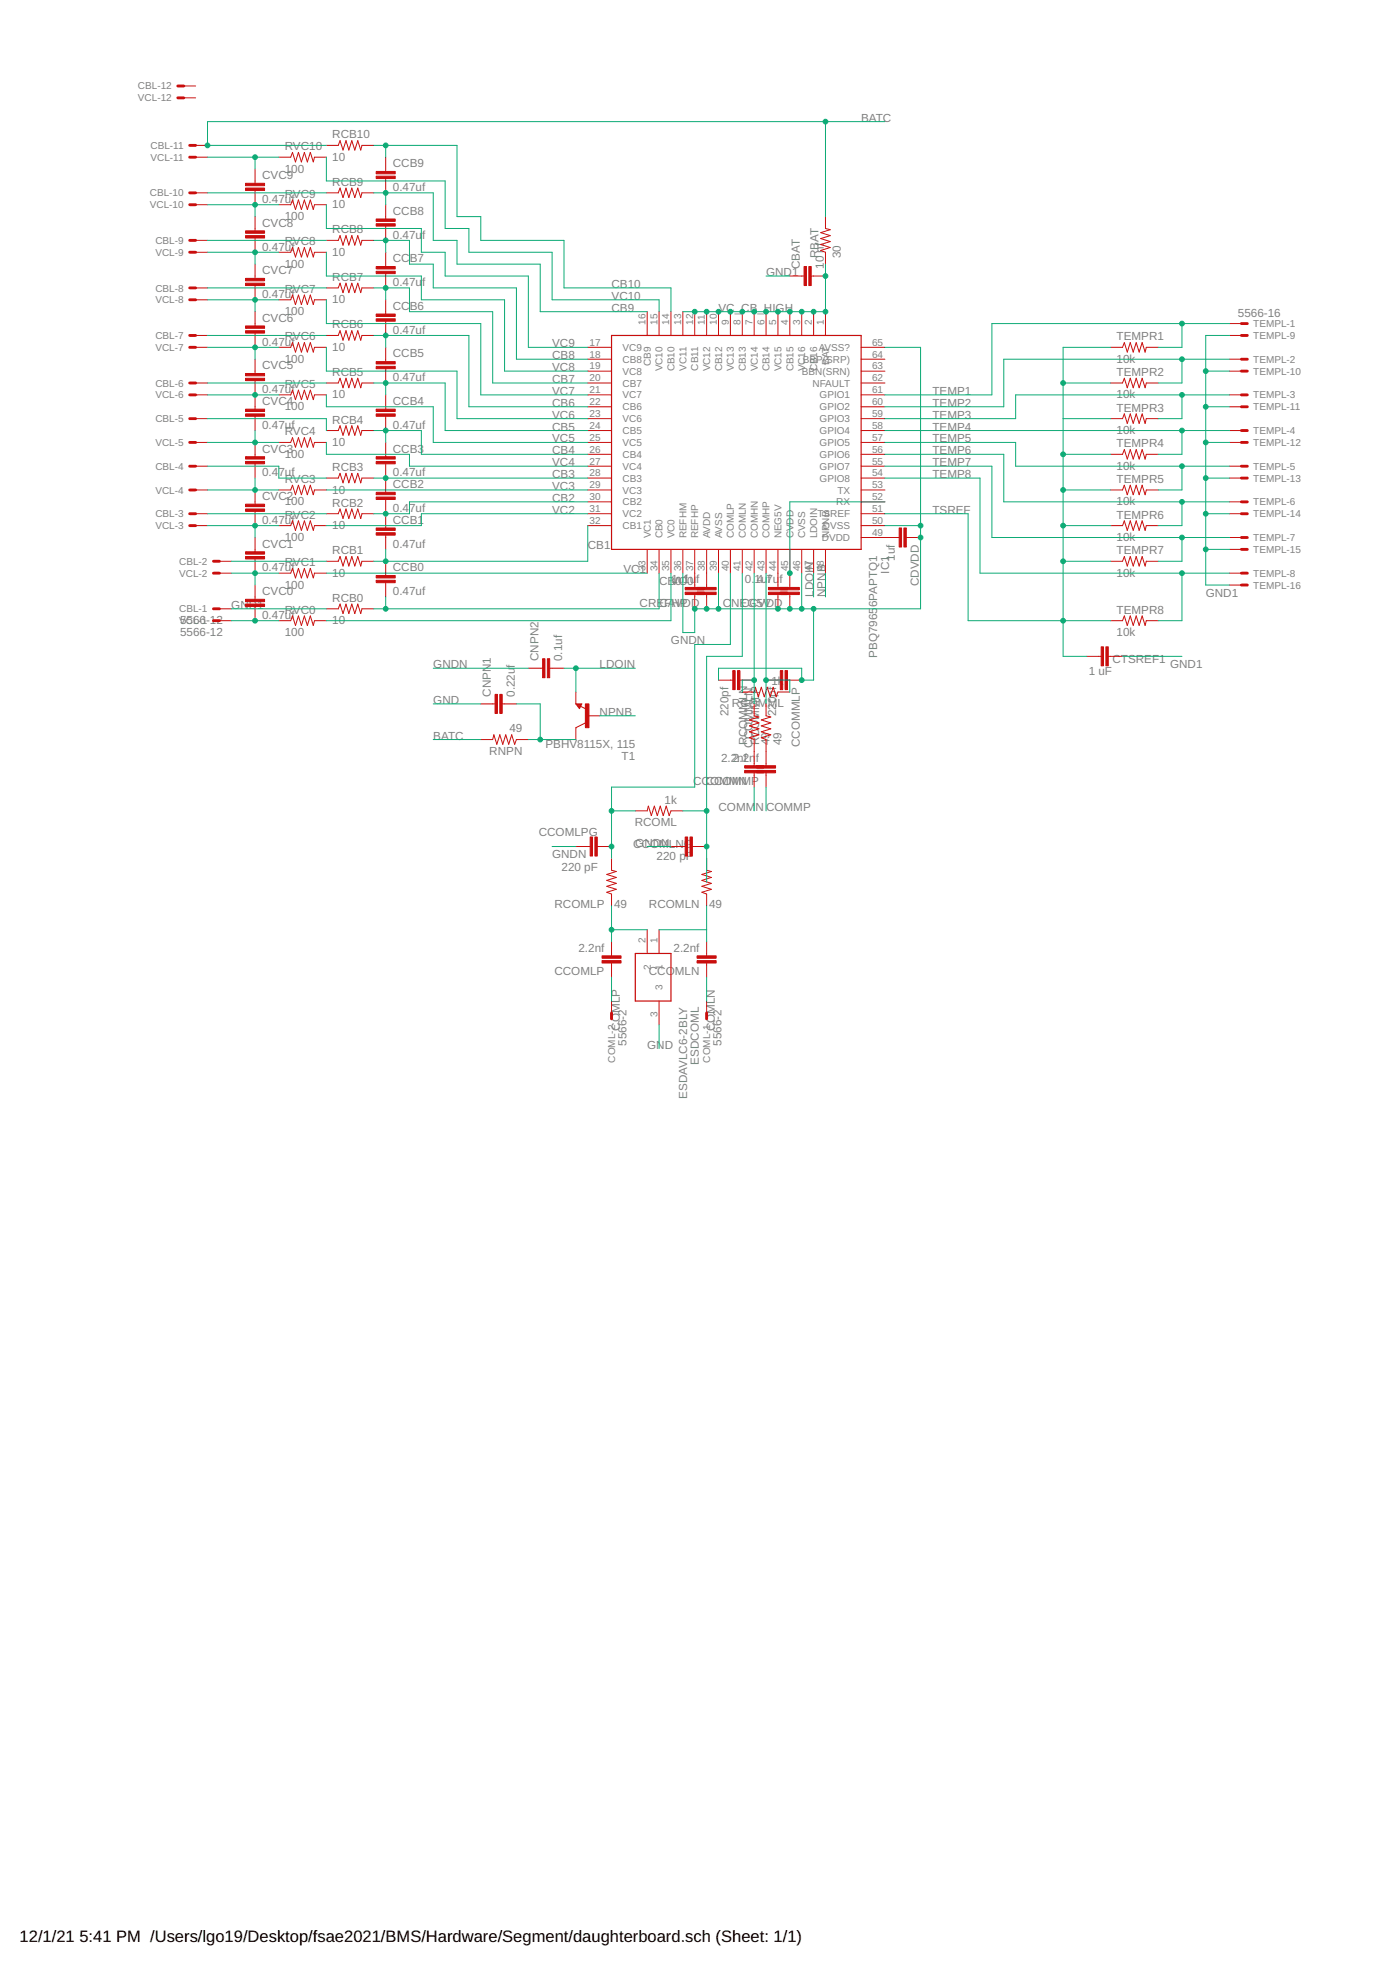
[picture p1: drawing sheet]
<svg xmlns="http://www.w3.org/2000/svg" width="297mm" height="420mm" viewBox="0 0 297 420" stroke-linecap="round" stroke-linejoin="round" font-family="sans-serif">
<path d="M130.7 71.7h53.3v45.7h-53.3zM124.1 150.6h-.8l.5 .6 .3-.5h-.4l.1 .2M135.8 203.8h7.6v10.1h-7.6z" fill="none" stroke="#c90d0c" stroke-width=".25"/>
<g fill="none" stroke="#c90d0c" stroke-width=".21">
<path d="M39.3 18.4h2.5M39.3 20.9h2.5M41.8 33.6h2.5M41.8 31.1h2.5M54.5 36.1v3.1M59.6 33.6h2.5l.4-1 .6 2 .7-2 .6 2 .6-2 .7 2 .6-2 .7 2 .2-1h2.5M69.7 31.1h2.6l.4-1 .6 2 .6-2 .6 2 .7-2 .6 2 .7-2 .6 2 .2-1h2.6M82.4 33.6v3M82.4 38.2v3M41.8 53.9h2.5M41.8 51.4h2.5M41.8 43.8h2.5"/>
<path d="M41.8 41.2h2.5M54.5 40.7v3.1M54.5 46.3v3M54.5 50.9v3M54.5 56.5v3M59.6 53.9h2.5l.4-1 .6 2 .7-2 .6 2 .6-2 .7 2 .6-2 .7 2 .2-1h2.5M59.6 43.8h2.5l.4-1.1 .6 2.1 .7-2.1 .6 2.1 .6-2.1 .7 2.1 .6-2.1 .7 2.1 .2-1h2.5M69.7 51.4h2.6l.4-1 .6 2 .6-2 .6 2 .7-2 .6 2 .7-2 .6 2 .2-1h2.6M69.7 41.2h2.6l.4-1 .6 2 .6-2 .6 2 .7-2 .6 2 .7-2 .6 2 .2-1h2.6M82.4 43.8v3M82.4 48.3v3.1M82.4 53.9v3.1"/>
<path d="M82.4 58.5v3M168.8 59h3M173.4 59h3M176.4 46.3v2.5l1 .3-2 .6 2 .7-2 .6 2 .6-2 .7 2 .6-2 .6 1 .4v2.6M41.8 74.2h2.5M41.8 71.7h2.5M41.8 64.1h2.5M41.8 61.5h2.5M54.5 61v3.1M54.5 66.6v3.1M54.5 71.2v3M54.5 76.8v3"/>
<path d="M59.6 74.2h2.5l.4-1 .6 2 .7-2 .6 2 .6-2 .7 2 .6-2 .7 2 .2-1h2.5M59.6 64.1h2.5l.4-1 .6 2 .7-2 .6 2 .6-2 .7 2 .6-2 .7 2 .2-1h2.5M69.7 71.7h2.6l.4-1 .6 2 .6-2 .6 2 .7-2 .6 2 .7-2 .6 2 .2-1h2.6M69.7 61.5h2.6l.4-1 .6 2 .6-2 .6 2 .7-2 .6 2 .7-2 .6 2 .2-1h2.6M82.4 64.1v3M82.4 68.6v3.1M82.4 74.2v3.1M82.4 78.8v3.1M125.6 74.2h5.1M125.6 76.8h5.1M125.6 79.3h5.1M138.3 66.6v5.1"/>
<path d="M140.8 66.6v5.1M143.4 66.6v5.1M145.9 66.6v5.1M148.5 66.6v5.1M151 66.6v5.1M153.5 66.6v5.1M156.1 66.6v5.1M158.6 66.6v5.1M161.2 66.6v5.1M163.7 66.6v5.1M166.2 66.6v5.1M168.8 66.6v5.1"/>
<path d="M171.3 66.6v5.1M173.9 66.6v5.1M176.4 66.6v5.1M184 74.2h5.1M184 76.8h5.1M184 79.3h5.1M237.3 74.2h2.6l.4-1 .6 2 .6-2 .7 2 .6-2 .6 2 .7-2 .6 2 .3-1h2.5M262.7 76.8h2.6M262.7 79.3h2.6M262.7 71.7h2.6M262.7 69.2h2.6M41.8 81.9h2.5"/>
<path d="M41.8 84.4h2.5M41.8 89.5h2.5M41.8 94.6h2.5M41.8 99.6h2.5M54.5 81.3v6.1M54.5 89v3M54.5 94.6v3M54.5 99.1v3.1M59.6 84.4h2.5l.4-1 .6 2 .7-2 .6 2 .6-2 .7 2 .6-2 .7 2 .2-1h2.5M59.6 94.6h2.5l.4-1.1 .6 2.1 .7-2.1 .6 2.1 .6-2.1 .7 2.1 .6-2.1 .7 2.1 .2-1h2.5M69.7 81.9h2.6l.4-1.1 .6 2.1 .6-2.1 .6 2.1 .7-2.1 .6 2.1 .7-2.1 .6 2.1 .2-1h2.6M69.7 92h2.6l.4-1 .6 2 .6-2 .6 2 .7-2 .6 2 .7-2 .6 2 .2-1h2.6"/>
<path d="M82.4 84.4v3M82.4 89v3M82.4 94.6v3M82.4 99.1v6.1M125.6 81.9h5.1M125.6 84.4h5.1M125.6 86.9h5.1M125.6 89.5h5.1M125.6 92h5.1M125.6 94.6h5.1M125.6 97.1h5.1M125.6 99.6h5.1"/>
<path d="M184 81.9h5.1M184 84.4h5.1M184 86.9h5.1M184 89.5h5.1M184 92h5.1M184 94.6h5.1M184 97.1h5.1M184 99.6h5.1M237.3 81.9h2.6l.4-1.1 .6 2.1 .6-2.1 .7 2.1 .6-2.1 .6 2.1 .7-2.1 .6 2.1 .3-1h2.5M237.3 89.5h2.6l.4-1 .6 2 .6-2 .7 2 .6-2 .6 2 .7-2 .6 2 .3-1h2.5M237.3 97.1h2.6l.4-1 .6 2 .6-2 .7 2 .6-2 .6 2 .7-2 .6 2 .3-1h2.5M262.7 84.4h2.6"/>
<path d="M262.7 86.9h2.6M262.7 92h2.6M262.7 94.6h2.6M262.7 99.6h2.6M41.8 104.7h2.5M41.8 109.8h2.5M41.8 112.3h2.5M46.9 120h2.5M54.5 104.7v3.1M54.5 109.3v3M54.5 114.9v3M54.5 119.4v3.1"/>
<path d="M59.6 104.7h2.5l.4-1 .6 2 .7-2 .6 2 .6-2 .7 2 .6-2 .7 2 .2-1h2.5M59.6 112.3h2.5l.4-1 .6 2 .7-2 .6 2 .6-2 .7 2 .6-2 .7 2 .2-1h2.5M69.7 102.2h2.6l.4-1 .6 2 .6-2 .6 2 .7-2 .6 2 .7-2 .6 2 .2-1h2.6M69.7 109.8h2.6l.4-1 .6 2 .6-2 .6 2 .7-2 .6 2 .7-2 .6 2 .2-1h2.6M69.7 120h2.6l.4-1.1 .6 2.1 .6-2.1 .6 2.1 .7-2.1 .6 2.1 .7-2.1 .6 2.1 .2-1h2.6M82.4 106.7v6.1M82.4 114.4v3M82.4 120v3M125.6 102.2h5.1M125.6 104.7h5.1M125.6 107.3h5.1M125.6 109.8h5.1"/>
<path d="M125.6 112.3h5.1M138.3 117.4v5.1M140.8 117.4v5.1M143.4 117.4v5.1M145.9 117.4v5.1M148.5 117.4v8.1M151 117.4v8.1M153.5 117.4v5.1M156.1 117.4v5.1M158.6 117.4v5.1M161.2 117.4v5.1M163.7 117.4v5.1"/>
<path d="M166.2 117.4v8.1M168.8 117.4v8.1M171.3 117.4v5.1M173.9 117.4v5.1M176.4 117.4v5.1M184 102.2h5.1M184 104.7h5.1M184 107.3h5.1M184 109.8h5.1M184 112.3h5.1M184 114.9h8.2M193.7 114.9h3"/>
<path d="M237.3 104.7h2.6l.4-1 .6 2 .6-2 .7 2 .6-2 .6 2 .7-2 .6 2 .3-1h2.5M237.3 112.3h2.6l.4-1 .6 2 .6-2 .7 2 .6-2 .6 2 .7-2 .6 2 .3-1h2.5M237.3 120h2.6l.4-1.1 .6 2.1 .6-2.1 .7 2.1 .6-2.1 .6 2.1 .7-2.1 .6 2.1 .3-1h2.5M262.7 102.2h2.6M262.7 107.3h2.6M262.7 109.8h2.6M262.7 114.9h2.6M262.7 117.4h2.6M46.9 122.5h2.5M46.9 132.7h2.5M46.9 130.1h2.5M54.5 125v3.1"/>
<path d="M54.5 129.6v3.1M59.6 122.5h2.5l.4-1 .6 2 .7-2 .6 2 .6-2 .7 2 .6-2 .7 2 .2-1h2.5M59.6 132.7h2.5l.4-1.1 .6 2.1 .7-2.1 .6 2.1 .6-2.1 .7 2.1 .6-2.1 .7 2.1 .2-1h2.5M69.7 130.1h2.6l.4-1 .6 2 .6-2 .6 2 .7-2 .6 2 .7-2 .6 2 .2-1h2.6M82.4 124.5v3.1M148.5 127.1v3M151 127.1v3M166.2 127.1v3M168.8 127.1v3M237.3 132.7h2.6l.4-1.1 .6 2.1 .6-2.1 .7 2.1 .6-2.1 .6 2.1 .7-2.1 .6 2.1 .3-1h2.5M262.7 122.5h2.6M262.7 125h2.6"/>
<path d="M102.7 158.1h2.6l.2-1.1 .7 2.1 .6-2.1 .6 2.1 .7-2.1 .6 2.1 .6-2.1 .7 2.1 .4-1h2.5M102.7 150.4h3.1M107.3 150.4h3.1M112.9 142.8h3.1M117.5 142.8h3M123.1 150.4h1.2l-.5 1zM123.1 147.9v2.5M124.1 150.9l1.2 .7M125.1 154.5l-2 1v2.6M125.6 153h2.5M153.5 145.4h3.1M158.1 145.4h3.1"/>
<path d="M158.6 147.9h2.6l.2-1 .7 2 .6-2 .6 2 .7-2 .6 2 .6-2 .7 2 .3-1h2.6M161.2 150.4v2.6l1 .2-2.1 .7 2.1 .6-2.1 .6 2.1 .7-2.1 .6 2.1 .6-2.1 .7 1.1 .4v5.5M163.7 150.4v2.6l1 .2-2 .7 2 .6-2 .6 2 .7-2 .6 2 .6-2 .7 1 .4v5.5M163.7 145.4h3.1M168.3 145.4h3M232.3 140.3h3M236.8 140.3h3.1M135.8 173.3h2.5l.3-1 .6 2 .6-2 .7 2 .6-2 .6 2 .7-2 .6 2 .4-1h2.5M161.2 165.2v3M163.7 165.2v3M123.1 180.9h3M127.6 180.9h3.1"/>
<path d="M130.7 183.5v2.5l1 .2-2 .7 2 .6-2 .7 2 .6-2 .6 2 .7-2 .6 1 .4v2.5M138.3 198.7v5.1M140.8 198.7v5.1M143.4 180.9h3M148 180.9h3M151 183.5v2.5l1 .2-2 .7 2 .6-2 .7 2 .6-2 .6 2 .7-2 .6 1 .4v2.5M130.7 201.2v3.1M130.7 205.8v3.1M130.7 213.9v2.6M140.8 213.9v5.1M151 201.2v3.1M151 205.8v3.1"/>
<path d="M151 213.9v2.6"/>
</g>
<g fill="#c90d0c" stroke="#c90d0c" stroke-width=".21">
<path d="M52.5 118.9h4v.5h-4z"/>
<path d="M52.5 117.9h4v.5h-4z"/>
<path d="M80.4 113.9h4.1v.5h-4.1z"/>
<path d="M80.4 112.8h4.1v.5h-4.1z"/>
<path d="M80.4 106.2h4.1v.5h-4.1z"/>
<path d="M80.4 105.2h4.1v.5h-4.1z"/>
<path d="M52.5 108.8h4v.5h-4z"/>
<path d="M52.5 107.8h4v.5h-4z"/>
<path d="M52.5 98.6h4v.5h-4z"/>
<path d="M52.5 97.6h4v.5h-4z"/>
<path d="M80.4 98.6h4.1v.5h-4.1z"/>
<path d="M80.4 97.6h4.1v.5h-4.1z"/>
<path d="M52.5 88.5h4v.5h-4z"/>
<path d="M52.5 87.4h4v.5h-4z"/>
<path d="M80.4 88.5h4.1v.5h-4.1z"/>
<path d="M80.4 87.4h4.1v.5h-4.1z"/>
<path d="M52.5 80.8h4v.5h-4z"/>
<path d="M52.5 79.8h4v.5h-4z"/>
<path d="M80.4 78.3h4.1v.5h-4.1z"/>
<path d="M80.4 77.3h4.1v.5h-4.1z"/>
<path d="M52.5 70.7h4v.5h-4z"/>
<path d="M52.5 69.7h4v.5h-4z"/>
<path d="M80.4 68.1h4.1v.5h-4.1z"/>
<path d="M80.4 67.1h4.1v.5h-4.1z"/>
<path d="M52.5 60.5h4v.5h-4z"/>
<path d="M52.5 59.5h4v.5h-4z"/>
<path d="M80.4 58h4.1v.5h-4.1z"/>
<path d="M80.4 57h4.1v.5h-4.1z"/>
<path d="M52.5 50.4h4v.5h-4z"/>
<path d="M52.5 49.3h4v.5h-4z"/>
<path d="M80.4 47.8h4.1v.5h-4.1z"/>
<path d="M80.4 46.8h4.1v.5h-4.1z"/>
<path d="M52.5 40.2h4v.5h-4z"/>
<path d="M52.5 39.2h4v.5h-4z"/>
<path d="M80.4 37.7h4.1v.5h-4.1z"/>
<path d="M80.4 36.6h4.1v.5h-4.1z"/>
<path d="M52.5 129.1h4v.5h-4z"/>
<path d="M52.5 128.1h4v.5h-4z"/>
<path d="M80.4 124h4.1v.5h-4.1z"/>
<path d="M80.4 123h4.1v.5h-4.1z"/>
<path d="M172.8 57h.6v4h-.6z"/>
<path d="M171.8 57h.5v4h-.5z"/>
<path d="M146.4 125.5h4.1v.5h-4.1z"/>
<path d="M146.4 126.6h4.1v.5h-4.1z"/>
<path d="M149 125.5h4v.5h-4z"/>
<path d="M149 126.6h4v.5h-4z"/>
<path d="M164.2 125.5h4.1v.5h-4.1z"/>
<path d="M164.2 126.6h4.1v.5h-4.1z"/>
<path d="M166.8 125.5h4v.5h-4z"/>
<path d="M166.8 126.6h4v.5h-4z"/>
<path d="M192.2 112.8h.5v4.1h-.5z"/>
<path d="M193.2 112.8h.5v4.1h-.5z"/>
<path d="M235.3 138.2h.5v4.1h-.5z"/>
<path d="M236.3 138.2h.5v4.1h-.5z"/>
<path d="M159.1 163.6h4.1v.5h-4.1z"/>
<path d="M159.1 164.7h4.1v.5h-4.1z"/>
<path d="M161.7 163.6h4v.5h-4z"/>
<path d="M161.7 164.7h4v.5h-4z"/>
<path d="M156.6 143.3h.5v4.1h-.5z"/>
<path d="M157.6 143.3h.5v4.1h-.5z"/>
<path d="M166.8 143.3h.5v4.1h-.5z"/>
<path d="M167.8 143.3h.5v4.1h-.5z"/>
<path d="M117 140.8h.5v4h-.5z"/>
<path d="M116 140.8h.5v4h-.5z"/>
<path d="M106.8 148.4h.5v4.1h-.5z"/>
<path d="M105.8 148.4h.5v4.1h-.5z"/>
<path d="M125.1 150.4h.8v5.1h-.8z"/>
<path d="M147.4 178.9h.6v4h-.6z"/>
<path d="M146.4 178.9h.5v4h-.5z"/>
<path d="M149 204.3h4v.5h-4z"/>
<path d="M149 205.3h4v.5h-4z"/>
<path d="M128.7 204.3h4v.5h-4z"/>
<path d="M128.7 205.3h4v.5h-4z"/>
<path d="M127.1 178.9h.5v4h-.5z"/>
<path d="M126.1 178.9h.5v4h-.5z"/>
</g>
<g fill="none" stroke="#c90d0c" stroke-width=".61">
<path d="M38 18.4h1.3M38 20.9h1.3M40.5 33.6h1.3M40.5 31.1h1.3M40.5 53.9h1.3M40.5 43.8h1.3M40.5 51.4h1.3M40.5 41.2h1.3M40.5 74.2h1.3M40.5 64.1h1.3M40.5 71.7h1.3M40.5 61.5h1.3"/>
<path d="M265.3 71.7h1.3M265.3 69.2h1.3M265.3 76.8h1.3M265.3 79.3h1.3M40.5 94.6h1.3M40.5 84.4h1.3M40.5 99.6h1.3M40.5 89.5h1.3M40.5 81.9h1.3M265.3 94.6h1.3M265.3 84.4h1.3M265.3 99.6h1.3"/>
<path d="M265.3 92h1.3M265.3 86.9h1.3M40.5 112.3h1.3M40.5 104.7h1.3M40.5 109.8h1.3M45.6 120h1.3M265.3 109.8h1.3M265.3 107.3h1.3M265.3 114.9h1.3M265.3 102.2h1.3M265.3 117.4h1.3M45.6 132.7h1.3"/>
<path d="M45.6 122.5h1.3M45.6 130.1h1.3M265.3 122.5h1.3M265.3 125h1.3M130.7 216.5v1.2M151 216.5v1.2"/>
</g>
<g fill="none" stroke="#0dab76" stroke-width=".21">
<path d="M44.3 33.6h15.3M54.5 33.6v2.5M69.7 33.6v5.1h25.4v10.1h5.1v5.1h17.8v10.2h22.8v2.5M79.9 31.1h17.8v15.2h5v5.1h17.8v10.1h22.9v5.1M82.4 31.1v2.5M176.4 26v20.3M189.1 26h-144.8v5.1h25.4M44.3 51.4h25.4M44.3 53.9h15.3M44.3 41.2h25.4M44.3 43.8h15.3M54.5 43.8v2.5"/>
<path d="M54.5 53.9v2.6M69.7 43.8v5h20.3v5.1h5.1v5.1h17.8v15.2h12.7M69.7 53.9v5.1h20.3v5.1h17.8v15.2h17.8M79.9 51.4h7.6v5.1h5.1v5h17.8v15.3h15.2M79.9 41.2h12.7v10.2h5.1v5.1h17.7v10.1h22.9M82.4 41.2v2.6M82.4 51.4v2.5M163.7 59h5.1M176.4 56.5v10.1h-30.5M44.3 71.7h25.4M44.3 61.5h25.4M44.3 64.1h15.3"/>
<path d="M44.3 74.2h15.3M54.5 64.1v2.5M54.5 74.2v2.6M69.7 64.1v5.1h33v15.2h22.9M69.7 74.2v5.1h28v10.2h27.9M79.9 61.5h7.6v5.1h17.8v15.3h20.3M79.9 71.7h20.3v15.2h25.4M82.4 61.5v2.6M82.4 71.7v2.5M189.1 74.2h7.6v55.9h-48.2v5.1h-2.6v-12.7M237.3 74.2h-10.1v66.1h5.1M252.6 76.8v5.1h-5.1"/>
<path d="M252.6 69.2v5h-5.1M257.7 79.3h5M262.7 76.8h-48.2v10.1h-25.4M262.7 71.7h-5v53.3h5M262.7 69.2h-50.7v15.2h-22.9M44.3 99.6h15.3v2.6h10.1M44.3 89.5h25.4v2.5M44.3 94.6h15.3M44.3 81.9h25.4M44.3 84.4h15.3M54.5 92v2.6M69.7 94.6v2.5h17.8v2.5h38.1"/>
<path d="M69.7 84.4v2.5h22.9v7.7h33M79.9 92h10.1v5.1h35.6M79.9 81.9h15.2v10.1h30.5M82.4 81.9v2.5M82.4 92v2.6M189.1 97.1h25.4v10.2h48.2M189.1 99.6h22.9v15.3h50.7M189.1 94.6h27.9v5h45.7M189.1 92h73.6M227.2 97.1h10.1M227.2 89.5h10.1M227.2 81.9h10.1"/>
<path d="M252.6 99.6v5.1h-5.1M252.6 92v5.1h-5.1M252.6 84.4v5.1h-5.1M257.7 94.6h5M257.7 86.9h5M262.7 84.4h-45.7v5.1h-27.9M44.3 109.8h25.4M44.3 112.3h15.3M44.3 104.7h15.3M49.4 120h20.3M54.5 102.2v2.5M54.5 112.3v2.6"/>
<path d="M69.7 104.7h55.9M79.9 102.2h45.7M82.4 117.4v2.6M125.6 112.3v7.7h-45.7M125.6 107.3h-38.1v2.5h-7.6M125.6 109.8h-35.6v2.5h-20.3M189.1 102.2h20.3v20.3h53.3M189.1 109.8h17.8v22.9h30.4M189.1 112.3h7.6M189.1 107.3h-20.3v15.2M227.2 120h10.1M227.2 112.3h10.1"/>
<path d="M227.2 104.7h10.1M252.6 114.9v5.1h-5.1M252.6 107.3v5h-5.1M257.7 109.8h5M257.7 102.2h5M257.7 117.4h5M49.4 122.5h10.2M49.4 132.7h10.2M49.4 130.1h20.3M54.5 122.5v2.5M69.7 122.5h68.6M82.4 127.6v2.5"/>
<path d="M140.8 122.5v7.6h-60.9M143.4 122.5v10.2h-73.7M153.5 122.5v7.6M156.1 122.5v15.2h-7.6v30.5h-17.8v15.3M158.6 122.5v17.8h-7.6v48.2M161.2 122.5v27.9M163.7 122.5v27.9M171.3 122.5v7.6M173.9 130.1v15.3h-2.6v-2.6h-17.8v2.6M173.9 122.5v5.1M176.4 122.5v5.1M252.6 122.5v10.2h-5.1"/>
<path d="M92.6 142.8h20.3M92.6 158.1h10.1M92.6 150.4h10.1M110.4 150.4h5v7.7M112.9 158.1h10.2M120.5 142.8h15.3M123.1 142.8v5.1M128.1 153h7.7M161.2 145.4h-2.6v2.5M163.7 145.4h5.1v2.5M239.9 140.3h12.7M130.7 173.3h5.1"/>
<path d="M145.9 173.3h5.1M161.2 168.2v5.1M163.7 168.2v5.1M118 180.9h5.1M130.7 193.6v7.6M130.7 198.7h7.6M138.3 180.9h5.1M140.8 198.7h10.2M151 193.6v7.6M130.7 208.9v5M140.8 219v5.1M151 208.9v5"/>
</g>
<g fill="#0dab76" stroke="#0dab76" stroke-width=".21">
<circle cx="82.4" cy="120" r=".51"/>
<circle cx="82.4" cy="109.8" r=".51"/>
<circle cx="82.4" cy="102.2" r=".51"/>
<circle cx="82.4" cy="92" r=".51"/>
<circle cx="82.4" cy="81.9" r=".51"/>
<circle cx="82.4" cy="71.7" r=".51"/>
<circle cx="82.4" cy="61.5" r=".51"/>
<circle cx="82.4" cy="51.4" r=".51"/>
<circle cx="82.4" cy="41.2" r=".51"/>
<circle cx="82.4" cy="31.1" r=".51"/>
<circle cx="82.4" cy="130.1" r=".51"/>
<circle cx="54.5" cy="132.7" r=".51"/>
<circle cx="54.5" cy="122.5" r=".51"/>
<circle cx="54.5" cy="112.3" r=".51"/>
<circle cx="54.5" cy="104.7" r=".51"/>
<circle cx="54.5" cy="94.6" r=".51"/>
<circle cx="54.5" cy="84.4" r=".51"/>
<circle cx="54.5" cy="74.2" r=".51"/>
<circle cx="54.5" cy="64.1" r=".51"/>
<circle cx="54.5" cy="53.9" r=".51"/>
<circle cx="54.5" cy="43.8" r=".51"/>
<circle cx="54.5" cy="33.6" r=".51"/>
<circle cx="148.5" cy="66.6" r=".51"/>
<circle cx="151" cy="66.6" r=".51"/>
<circle cx="153.5" cy="66.6" r=".51"/>
<circle cx="156.1" cy="66.6" r=".51"/>
<circle cx="158.6" cy="66.6" r=".51"/>
<circle cx="161.2" cy="66.6" r=".51"/>
<circle cx="163.7" cy="66.6" r=".51"/>
<circle cx="166.2" cy="66.6" r=".51"/>
<circle cx="168.8" cy="66.6" r=".51"/>
<circle cx="171.3" cy="66.6" r=".51"/>
<circle cx="173.9" cy="66.6" r=".51"/>
<circle cx="176.4" cy="66.6" r=".51"/>
<circle cx="176.4" cy="59" r=".51"/>
<circle cx="257.7" cy="102.2" r=".51"/>
<circle cx="257.7" cy="94.6" r=".51"/>
<circle cx="257.7" cy="86.9" r=".51"/>
<circle cx="257.7" cy="79.3" r=".51"/>
<circle cx="257.7" cy="109.8" r=".51"/>
<circle cx="257.7" cy="117.4" r=".51"/>
<circle cx="151" cy="130.1" r=".51"/>
<circle cx="148.5" cy="130.1" r=".51"/>
<circle cx="153.5" cy="130.1" r=".51"/>
<circle cx="166.2" cy="130.1" r=".51"/>
<circle cx="168.8" cy="130.1" r=".51"/>
<circle cx="196.7" cy="114.9" r=".51"/>
<circle cx="171.3" cy="130.1" r=".51"/>
<circle cx="196.7" cy="112.3" r=".51"/>
<circle cx="171.3" cy="145.4" r=".51"/>
<circle cx="173.9" cy="130.1" r=".51"/>
<circle cx="252.6" cy="69.2" r=".51"/>
<circle cx="252.6" cy="76.8" r=".51"/>
<circle cx="252.6" cy="84.4" r=".51"/>
<circle cx="252.6" cy="92" r=".51"/>
<circle cx="252.6" cy="99.6" r=".51"/>
<circle cx="252.6" cy="107.3" r=".51"/>
<circle cx="252.6" cy="114.9" r=".51"/>
<circle cx="252.6" cy="122.5" r=".51"/>
<circle cx="227.2" cy="132.7" r=".51"/>
<circle cx="227.2" cy="120" r=".51"/>
<circle cx="227.2" cy="112.3" r=".51"/>
<circle cx="227.2" cy="104.7" r=".51"/>
<circle cx="227.2" cy="97.1" r=".51"/>
<circle cx="227.2" cy="81.9" r=".51"/>
<circle cx="161.2" cy="145.4" r=".51"/>
<circle cx="163.7" cy="145.4" r=".51"/>
<circle cx="115.4" cy="158.1" r=".51"/>
<circle cx="44.3" cy="31.1" r=".51"/>
<circle cx="176.4" cy="26" r=".51"/>
<circle cx="123.1" cy="142.8" r=".51"/>
<circle cx="168.8" cy="122.5" r=".51"/>
<circle cx="151" cy="173.3" r=".51"/>
<circle cx="151" cy="180.9" r=".51"/>
<circle cx="130.7" cy="173.3" r=".51"/>
<circle cx="130.7" cy="180.9" r=".51"/>
<circle cx="130.7" cy="198.7" r=".51"/>
</g>
<g font-size="3.5">
<text x="4.2" y="415">12/1/21</text>
<text x="17" y="415">5:41 PM /Users/lgo19/Desktop/fsae2021/BMS/Hardware/Segment/daughterboard.sch (Sheet: 1/1)</text>
</g>
<g font-size="2.5" fill="#808080">
<text x="71" y="29.6">RCB10</text>
<text x="184" y="26">BATC</text>
<text x="60.8" y="32.1">RVC10</text>
<text x="71" y="34.4">10</text>
<text x="84" y="35.8">CCB9</text>
<text x="56" y="38.3">CVC9</text>
<text x="60.8" y="36.9">100</text>
<text x="71" y="39.7">RCB9</text>
<text x="84" y="40.8">0.47uf</text>
<text x="56" y="43.4">0.47uf</text>
<text x="60.8" y="47.1">100</text>
<text x="60.8" y="42.3">RVC9</text>
<text x="71" y="44.5">10</text>
<text x="84" y="45.9">CCB8</text>
<text x="56" y="53.5">0.47uf</text>
<text x="56" y="48.5">CVC8</text>
<text x="60.8" y="52.4">RVC8</text>
<text x="71" y="49.9">RCB8</text>
<text x="84" y="51">0.47u</text>
<text x="90.2" y="51">f</text>
<text x="56" y="58.6">CVC7</text>
<text x="60.8" y="57.2">100</text>
<text x="71" y="54.7">10</text>
<text x="84" y="56.1">CC</text>
<text x="87.6" y="56.1">B7</text>
<text x="163.7" y="59">GND1</text>
<text x="170.9" y="57.5" transform="rotate(-90 170.9 57.5)">CBAT</text>
<text x="174.9" y="55.2" transform="rotate(-90 174.9 55.2)">RBAT</text>
<text x="176" y="57.5" transform="rotate(-90 176 57.5)">10 nf</text>
<text x="179.7" y="55.2" transform="rotate(-90 179.7 55.2)">30</text>
<text x="56" y="63.7">0.47uf</text>
<text x="60.8" y="62.6">RVC7</text>
<text x="71" y="64.8">10</text>
<text x="71" y="60">RCB7</text>
<text x="84" y="61.2">0.47u</text>
<text x="90.2" y="61.2">f</text>
<text x="130.7" y="64.1">VC10</text>
<text x="130.7" y="61.5">CB10</text>
<text x="56" y="68.8">CVC6</text>
<text x="60.8" y="67.4">100</text>
<text x="71" y="70.2">RCB6</text>
<text x="84" y="71.3">0.47uf</text>
<text x="84" y="66.2">CC</text>
<text x="87.6" y="66.2">B6</text>
<text x="130.7" y="66.6">CB9</text>
<text x="153.5" y="66.6">VC_CB</text>
<text x="161.9" y="66.6">_HIGH</text>
<text x="264.5" y="67.8">5566-16</text>
<text x="56" y="73.9">0.47uf</text>
<text x="60.8" y="77.5">100</text>
<text x="60.8" y="72.7">RVC6</text>
<text x="71" y="75">10</text>
<text x="84" y="76.4">CCB5</text>
<text x="118" y="76.8">CB8</text>
<text x="118" y="74.2">VC9</text>
<text x="238.6" y="77.5">10k</text>
<text x="238.6" y="72.7">TEMPR1</text>
<text x="56" y="78.9">CVC5</text>
<text x="60.8" y="82.9">RVC5</text>
<text x="71" y="80.4">RCB5</text>
<text x="84" y="81.5">0.47uf</text>
<text x="118" y="81.9">CB7</text>
<text x="118" y="79.3">VC8</text>
<text x="238.6" y="80.4">TEMPR2</text>
<text x="56" y="84">0.47uf</text>
<text x="56" y="86.6">CVC4</text>
<text x="60.8" y="87.7">100</text>
<text x="71" y="85.2">10</text>
<text x="84" y="86.6">CCB4</text>
<text x="118" y="89.5">VC6</text>
<text x="118" y="86.9">CB6</text>
<text x="118" y="84.4">VC7</text>
<text x="199.3" y="84.4">TEMP1</text>
<text x="199.3" y="86.9">TEMP2</text>
<text x="199.3" y="89.5">TEMP3</text>
<text x="238.6" y="85.2">10k</text>
<text x="238.6" y="88">TEMPR3</text>
<text x="56" y="91.6">0.47uf</text>
<text x="60.8" y="93.1">RVC4</text>
<text x="71" y="95.3">10</text>
<text x="71" y="90.5">RCB4</text>
<text x="84" y="91.6">0.47uf</text>
<text x="118" y="94.6">VC5</text>
<text x="118" y="92">CB5</text>
<text x="199.3" y="92">TEMP4</text>
<text x="199.3" y="94.6">TEMP5</text>
<text x="238.6" y="92.8">10k</text>
<text x="238.6" y="95.6">TEMPR4</text>
<text x="56" y="101.8">0.47uf</text>
<text x="56" y="96.7">CVC3</text>
<text x="60.8" y="97.9">100</text>
<text x="71" y="100.7">RCB3</text>
<text x="84" y="101.8">0.47uf</text>
<text x="84" y="96.7">CCB3</text>
<text x="118" y="99.6">VC4</text>
<text x="118" y="97.1">CB4</text>
<text x="199.3" y="97.1">TEMP6</text>
<text x="199.3" y="99.6">TEMP7</text>
<text x="238.6" y="100.4">10k</text>
<text x="56" y="106.9">CVC2</text>
<text x="60.8" y="103.2">RVC3</text>
<text x="71" y="105.5">10</text>
<text x="84" y="104.3">CCB2</text>
<text x="118" y="107.3">CB2</text>
<text x="118" y="102.2">CB3</text>
<text x="118" y="104.7">VC3</text>
<text x="199.3" y="102.2">TEMP8</text>
<text x="238.6" y="103.2">TEMPR5</text>
<text x="56" y="112">0.47uf</text>
<text x="60.8" y="108">100</text>
<text x="60.8" y="110.8">RVC2</text>
<text x="71" y="113.1">10</text>
<text x="71" y="108.3">RCB2</text>
<text x="84" y="109.4">0.47uf</text>
<text x="84" y="112">CCB1</text>
<text x="118" y="109.8">VC2</text>
<text x="199.3" y="109.8">TSREF</text>
<text x="238.6" y="108">10k</text>
<text x="238.6" y="110.8">TEMPR6</text>
<text x="56" y="117">CVC1</text>
<text x="60.8" y="115.6">100</text>
<text x="71" y="118.5">RCB1</text>
<text x="84" y="117">0.47uf</text>
<text x="125.6" y="117.4">CB1</text>
<text x="191.3" y="119.9" transform="rotate(-90 191.3 119.9)">1uf</text>
<text x="238.6" y="115.6">10k</text>
<text x="238.6" y="118.5">TEMPR7</text>
<text x="56" y="122.1">0.47uf</text>
<text x="60.8" y="125.8">100</text>
<text x="60.8" y="121">RVC1</text>
<text x="71" y="123.3">10</text>
<text x="84" y="122.1">CCB0</text>
<text x="133.2" y="122.5">VC1</text>
<text x="140.8" y="125">CBVu</text>
<text x="143.5" y="124.7">10C1u</text>
<text x="146.2" y="124.7">f0</text>
<text x="148.8" y="124.7">f</text>
<text x="159.2" y="124.7">0.</text>
<text x="161.3" y="124.7">14u.</text>
<text x="163.8" y="124.7">7u</text>
<text x="164" y="124.7">f</text>
<text x="166.6" y="124.7">f</text>
<text x="190" y="122.6" transform="rotate(-90 190 122.6)">IC1</text>
<text x="196.3" y="125.3" transform="rotate(-90 196.3 125.3)">CDVDD</text>
<text x="238.6" y="123.3">10k</text>
<text x="49.4" y="130.1">GND</text>
<text x="55" y="130.1">1</text>
<text x="56" y="127.2">CVC0</text>
<text x="60.8" y="131.2">RVC0</text>
<text x="71" y="128.6">RCB0</text>
<text x="84" y="127.2">0.47uf</text>
<text x="136.7" y="129.7">CRECFAHVP</text>
<text x="145.9" y="129.7">DD</text>
<text x="154.5" y="129.7">C</text>
<text x="156.3" y="129.7">NEG</text>
<text x="158.4" y="129.7">CC5VV</text>
<text x="163.6" y="129.7">DD</text>
<text x="173.9" y="127.6" transform="rotate(-90 173.9 127.6)">LDOIN</text>
<text x="176.4" y="127.6" transform="rotate(-90 176.4 127.6)">NPNB</text>
<text x="187.4" y="129.7" transform="rotate(-90 187.4 129.7)">6PAPTQ1</text>
<text x="238.6" y="131.2">TEMPR8</text>
<text x="257.7" y="127.6">GND1</text>
<text x="38.5" y="135.8">5566-12</text>
<text x="38.5" y="133.3">5566-12</text>
<text x="56" y="132.3">0.47uf</text>
<text x="60.8" y="136">100</text>
<text x="71" y="133.4">10</text>
<text x="143.4" y="137.7">GND</text>
<text x="148.9" y="137.7">N</text>
<text x="238.6" y="136">10k</text>
<text x="92.6" y="142.8">GNDN</text>
<text x="110" y="142.7" transform="rotate(-90 110 142.7)">f</text>
<text x="115.1" y="141.3" transform="rotate(-90 115.1 141.3)">CNPN2</text>
<text x="120.1" y="141.3" transform="rotate(-90 120.1 141.3)">0.1uf</text>
<text x="128.1" y="142.8">LDOIN</text>
<text x="187.4" y="140.6" transform="rotate(-90 187.4 140.6)">PBQ7965</text>
<text x="237.7" y="141.8">CTSREF1</text>
<text x="250" y="142.8">GND1</text>
<text x="104.9" y="148.9" transform="rotate(-90 104.9 148.9)">CNPN1</text>
<text x="110" y="148.9" transform="rotate(-90 110 148.9)">0.22u</text>
<text x="164.9" y="146.4">1k</text>
<text x="232.7" y="144.3">1 uF</text>
<text x="92.6" y="150.4">GND</text>
<text x="128.1" y="153">NPNB</text>
<text x="155.7" y="153.1" transform="rotate(-90 155.7 153.1)">220pf</text>
<text x="156.4" y="151.2">RCOM</text>
<text x="164" y="151.2">ML</text>
<text x="165.9" y="153.1" transform="rotate(-90 165.9 153.1)">220pf</text>
<text x="92.6" y="158.1">BATC</text>
<text x="104.6" y="161.3">RNPN</text>
<text x="108.9" y="156.5">49</text>
<text x="116.6" y="159.8">PBHV8115X, 115</text>
<text x="159.7" y="159.3" transform="rotate(-90 159.7 159.3)">RCOMMLN</text>
<text x="160.8" y="159.8" transform="rotate(-90 160.8 159.8)">CCOMMLN</text>
<text x="162.2" y="159.3" transform="rotate(-90 162.2 159.3)">RCOMMLP</text>
<text x="164.5" y="159.3" transform="rotate(-90 164.5 159.3)">49</text>
<text x="167" y="159.3" transform="rotate(-90 167 159.3)">49</text>
<text x="170.9" y="159.6" transform="rotate(-90 170.9 159.6)">CCOMMLP</text>
<text x="132.8" y="162.4">T1</text>
<text x="148.1" y="167.8">CCCOCMMN</text>
<text x="154.1" y="162.7">2.2n.2n</text>
<text x="154.4" y="167.8">O</text>
<text x="158.4" y="167.8">MP</text>
<text x="159" y="162.7">f</text>
<text x="161.5" y="162.7">f</text>
<text x="142" y="171.8">1k</text>
<text x="153.5" y="173.3">COMM</text>
<text x="161.4" y="173.3">N COMMP</text>
<text x="115.1" y="178.6">CCOMLPG</text>
<text x="135.6" y="176.6">RCOML</text>
<text x="118" y="183.4">GNDN</text>
<text x="135.3" y="181.2">CCOMLNG</text>
<text x="135.8" y="180.9">GNDN</text>
<text x="140.3" y="183.7">220 pF</text>
<text x="120" y="186.2">220 pF</text>
<text x="118.5" y="194.1">RCOMLP</text>
<text x="131.2" y="194.1">49</text>
<text x="138.7" y="194.1">RCOMLN</text>
<text x="151.5" y="194.1">49</text>
<text x="123.6" y="203.4">2.2nf</text>
<text x="143.9" y="203.4">2.2nf</text>
<text x="118.5" y="208.5">CCOMLP</text>
<text x="138.7" y="208.5">CCOMLN</text>
<text x="132.5" y="220.3" transform="rotate(-90 132.5 220.3)">COMLP</text>
<text x="152.8" y="220.4" transform="rotate(-90 152.8 220.4)">COMLN</text>
<text x="133.9" y="223.5" transform="rotate(-90 133.9 223.5)">5566-2</text>
<text x="138.3" y="224.1">GND</text>
<text x="149.4" y="227.6" transform="rotate(-90 149.4 227.6)">ESDCOML</text>
<text x="154.2" y="223.5" transform="rotate(-90 154.2 223.5)">5566-2</text>
<text x="146.8" y="234.8" transform="rotate(-90 146.8 234.8)">ESDAVLC6-2BLY</text>
</g>
<g font-size="2.1" fill="#808080">
<text x="29.5" y="21.7">VCL-12</text>
<text x="29.5" y="19.1">CBL-12</text>
<text x="32.2" y="34.4">VCL-11</text>
<text x="32.2" y="31.8">CBL-11</text>
<text x="32" y="42">CBL-10</text>
<text x="32" y="44.5">VCL-10</text>
<text x="33.2" y="52.1">CBL-9</text>
<text x="33.2" y="54.7">VCL-9</text>
<text x="33.2" y="64.8">VCL-8</text>
<text x="33.2" y="62.3">CBL-8</text>
<text x="137.9" y="69.4" transform="rotate(-90 137.9 69.4)">16</text>
<text x="140.5" y="69.4" transform="rotate(-90 140.5 69.4)">15</text>
<text x="143" y="69.4" transform="rotate(-90 143 69.4)">14</text>
<text x="145.6" y="69.4" transform="rotate(-90 145.6 69.4)">13</text>
<text x="148.1" y="69.4" transform="rotate(-90 148.1 69.4)">12</text>
<text x="150.6" y="69.4" transform="rotate(-90 150.6 69.4)">11</text>
<text x="153.2" y="69.4" transform="rotate(-90 153.2 69.4)">10</text>
<text x="155.7" y="69.4" transform="rotate(-90 155.7 69.4)">9</text>
<text x="158.3" y="69.4" transform="rotate(-90 158.3 69.4)">8</text>
<text x="160.8" y="69.4" transform="rotate(-90 160.8 69.4)">7</text>
<text x="163.3" y="69.4" transform="rotate(-90 163.3 69.4)">6</text>
<text x="165.9" y="69.4" transform="rotate(-90 165.9 69.4)">5</text>
<text x="168.4" y="69.4" transform="rotate(-90 168.4 69.4)">4</text>
<text x="171" y="69.4" transform="rotate(-90 171 69.4)">3</text>
<text x="173.5" y="69.4" transform="rotate(-90 173.5 69.4)">2</text>
<text x="176" y="69.4" transform="rotate(-90 176 69.4)">1</text>
<text x="267.8" y="69.9">TEMPL-1</text>
<text x="33.2" y="75">VCL-7</text>
<text x="33.2" y="72.5">CBL-7</text>
<text x="126" y="73.9">17</text>
<text x="126" y="76.4">18</text>
<text x="133" y="75">VC9</text>
<text x="133" y="77.5">CB8</text>
<text x="171.6" y="77.5">BBP(SRP)</text>
<text x="175" y="75">AVSS?</text>
<text x="186.4" y="73.9">65</text>
<text x="186.4" y="76.4">64</text>
<text x="267.8" y="77.5">TEMPL-2</text>
<text x="267.8" y="72.5">TEMPL-9</text>
<text x="33.2" y="82.6">CBL-6</text>
<text x="126" y="79">19</text>
<text x="126" y="81.5">20</text>
<text x="133" y="80.1">VC8</text>
<text x="133" y="82.6">CB7</text>
<text x="139.1" y="78.2" transform="rotate(-90 139.1 78.2)">CB9</text>
<text x="141.6" y="79.4" transform="rotate(-90 141.6 79.4)">VC10</text>
<text x="144.1" y="79.4" transform="rotate(-90 144.1 79.4)">CB10</text>
<text x="146.7" y="79.2" transform="rotate(-90 146.7 79.2)">VC11</text>
<text x="149.2" y="79.2" transform="rotate(-90 149.2 79.2)">CB11</text>
<text x="151.8" y="79.4" transform="rotate(-90 151.8 79.4)">VC12</text>
<text x="154.3" y="79.4" transform="rotate(-90 154.3 79.4)">CB12</text>
<text x="156.8" y="79.4" transform="rotate(-90 156.8 79.4)">VC13</text>
<text x="159.4" y="79.4" transform="rotate(-90 159.4 79.4)">CB13</text>
<text x="161.9" y="79.4" transform="rotate(-90 161.9 79.4)">VC14</text>
<text x="164.5" y="79.4" transform="rotate(-90 164.5 79.4)">CB14</text>
<text x="167" y="79.4" transform="rotate(-90 167 79.4)">VC15</text>
<text x="169.5" y="79.4" transform="rotate(-90 169.5 79.4)">CB15</text>
<text x="171.4" y="80.1">BBN(SRN)</text>
<text x="172.1" y="79.4" transform="rotate(-90 172.1 79.4)">VC16</text>
<text x="173.6" y="82.6">NFAULT</text>
<text x="174.6" y="79.4" transform="rotate(-90 174.6 79.4)">CB16</text>
<text x="177.2" y="78" transform="rotate(-90 177.2 78)">BAT</text>
<text x="186.4" y="79">63</text>
<text x="186.4" y="81.5">62</text>
<text x="267.8" y="80.1">TEMPL-10</text>
<text x="33.2" y="85.2">VCL-6</text>
<text x="126" y="84">21</text>
<text x="126" y="86.6">22</text>
<text x="126" y="89.1">23</text>
<text x="133" y="85.2">VC7</text>
<text x="133" y="87.7">CB6</text>
<text x="175.1" y="85.2">GPIO1</text>
<text x="175.1" y="87.7">GPIO2</text>
<text x="186.4" y="84">61</text>
<text x="186.4" y="86.6">60</text>
<text x="186.4" y="89.1">59</text>
<text x="267.8" y="85.2">TEMPL-3</text>
<text x="267.8" y="87.7">TEMPL-11</text>
<text x="33.2" y="95.3">VCL-5</text>
<text x="33.2" y="90.2">CBL-5</text>
<text x="126" y="91.7">24</text>
<text x="126" y="94.2">25</text>
<text x="133" y="90.2">VC6</text>
<text x="133" y="92.8">CB5</text>
<text x="133" y="95.3">VC5</text>
<text x="175.1" y="90.2">GPIO3</text>
<text x="175.1" y="92.8">GPIO4</text>
<text x="175.1" y="95.3">GPIO5</text>
<text x="186.4" y="91.7">58</text>
<text x="186.4" y="94.2">57</text>
<text x="267.8" y="92.8">TEMPL-4</text>
<text x="267.8" y="95.3">TEMPL-12</text>
<text x="33.2" y="100.4">CBL-4</text>
<text x="126" y="96.7">26</text>
<text x="126" y="99.3">27</text>
<text x="126" y="101.8">28</text>
<text x="133" y="97.9">CB4</text>
<text x="133" y="100.4">VC4</text>
<text x="175.1" y="97.9">GPIO6</text>
<text x="175.1" y="100.4">GPIO7</text>
<text x="186.4" y="96.7">56</text>
<text x="186.4" y="99.3">55</text>
<text x="186.4" y="101.8">54</text>
<text x="267.8" y="100.4">TEMPL-5</text>
<text x="33.2" y="105.5">VCL-4</text>
<text x="126" y="104.4">29</text>
<text x="126" y="106.9">30</text>
<text x="133" y="102.9">CB3</text>
<text x="133" y="105.5">VC3</text>
<text x="175.1" y="102.9">GPIO8</text>
<text x="179" y="105.5">TX</text>
<text x="186.4" y="104.4">53</text>
<text x="186.4" y="106.9">52</text>
<text x="267.8" y="102.9">TEMPL-13</text>
<text x="33.2" y="113.1">VCL-3</text>
<text x="33.2" y="110.6">CBL-3</text>
<text x="126" y="109.4">31</text>
<text x="126" y="112">32</text>
<text x="133" y="108">CB2</text>
<text x="133" y="110.6">VC2</text>
<text x="133" y="113.1">CB1</text>
<text x="174.7" y="110.6">TSREF</text>
<text x="175.9" y="113.1">DVSS</text>
<text x="178.7" y="108">RX</text>
<text x="186.4" y="109.4">51</text>
<text x="186.4" y="112">50</text>
<text x="267.8" y="108">TEMPL-6</text>
<text x="267.8" y="110.6">TEMPL-14</text>
<text x="139.1" y="115.1" transform="rotate(-90 139.1 115.1)">VC1</text>
<text x="141.6" y="115.1" transform="rotate(-90 141.6 115.1)">CB0</text>
<text x="144.1" y="115.1" transform="rotate(-90 144.1 115.1)">VC0</text>
<text x="146.7" y="115.1" transform="rotate(-90 146.7 115.1)">REFHM</text>
<text x="149.2" y="115.1" transform="rotate(-90 149.2 115.1)">REFHP</text>
<text x="151.8" y="115.1" transform="rotate(-90 151.8 115.1)">AVDD</text>
<text x="154.3" y="115.1" transform="rotate(-90 154.3 115.1)">AVSS</text>
<text x="156.8" y="115.1" transform="rotate(-90 156.8 115.1)">COMLP</text>
<text x="159.4" y="115.1" transform="rotate(-90 159.4 115.1)">COMLN</text>
<text x="161.9" y="115.1" transform="rotate(-90 161.9 115.1)">COMHN</text>
<text x="164.5" y="115.1" transform="rotate(-90 164.5 115.1)">COMHP</text>
<text x="167" y="115.1" transform="rotate(-90 167 115.1)">NEG5V</text>
<text x="169.5" y="115.1" transform="rotate(-90 169.5 115.1)">CVDD</text>
<text x="172.1" y="115.1" transform="rotate(-90 172.1 115.1)">CVSS</text>
<text x="174.6" y="115.1" transform="rotate(-90 174.6 115.1)">LDOIN</text>
<text x="175.6" y="115.6">DVDD</text>
<text x="177.2" y="115.1" transform="rotate(-90 177.2 115.1)">NPNB</text>
<text x="186.4" y="114.5">49</text>
<text x="267.8" y="115.6">TEMPL-7</text>
<text x="267.8" y="118.2">TEMPL-15</text>
<text x="38.3" y="123.3">VCL-2</text>
<text x="38.3" y="120.7">CBL-2</text>
<text x="137.9" y="122.1" transform="rotate(-90 137.9 122.1)">33</text>
<text x="140.5" y="122.1" transform="rotate(-90 140.5 122.1)">34</text>
<text x="143" y="122.1" transform="rotate(-90 143 122.1)">35</text>
<text x="145.6" y="122.1" transform="rotate(-90 145.6 122.1)">36</text>
<text x="148.1" y="122.1" transform="rotate(-90 148.1 122.1)">37</text>
<text x="150.6" y="122.1" transform="rotate(-90 150.6 122.1)">38</text>
<text x="153.2" y="122.1" transform="rotate(-90 153.2 122.1)">39</text>
<text x="155.7" y="122.1" transform="rotate(-90 155.7 122.1)">40</text>
<text x="158.3" y="122.1" transform="rotate(-90 158.3 122.1)">41</text>
<text x="160.8" y="122.1" transform="rotate(-90 160.8 122.1)">42</text>
<text x="163.3" y="122.1" transform="rotate(-90 163.3 122.1)">43</text>
<text x="165.9" y="122.1" transform="rotate(-90 165.9 122.1)">44</text>
<text x="168.4" y="122.1" transform="rotate(-90 168.4 122.1)">45</text>
<text x="171" y="122.1" transform="rotate(-90 171 122.1)">46</text>
<text x="173.5" y="122.1" transform="rotate(-90 173.5 122.1)">47</text>
<text x="176" y="122.1" transform="rotate(-90 176 122.1)">48</text>
<text x="267.8" y="123.3">TEMPL-8</text>
<text x="267.8" y="125.8">TEMPL-16</text>
<text x="38.3" y="130.9">CBL-1</text>
<text x="38.3" y="133.4">VCL-1</text>
<text x="137.9" y="201.4" transform="rotate(-90 137.9 201.4)">2</text>
<text x="140.5" y="201.4" transform="rotate(-90 140.5 201.4)">1</text>
<text x="139.1" y="207.3" transform="rotate(-90 139.1 207.3)">2</text>
<text x="141.6" y="207.3" transform="rotate(-90 141.6 207.3)">1</text>
<text x="141.6" y="211.6" transform="rotate(-90 141.6 211.6)">3</text>
<text x="140.5" y="217.4" transform="rotate(-90 140.5 217.4)">3</text>
<text x="131.4" y="227.1" transform="rotate(-90 131.4 227.1)">COML-2</text>
<text x="151.8" y="227.1" transform="rotate(-90 151.8 227.1)">COML-1</text>
</g>
</svg>
